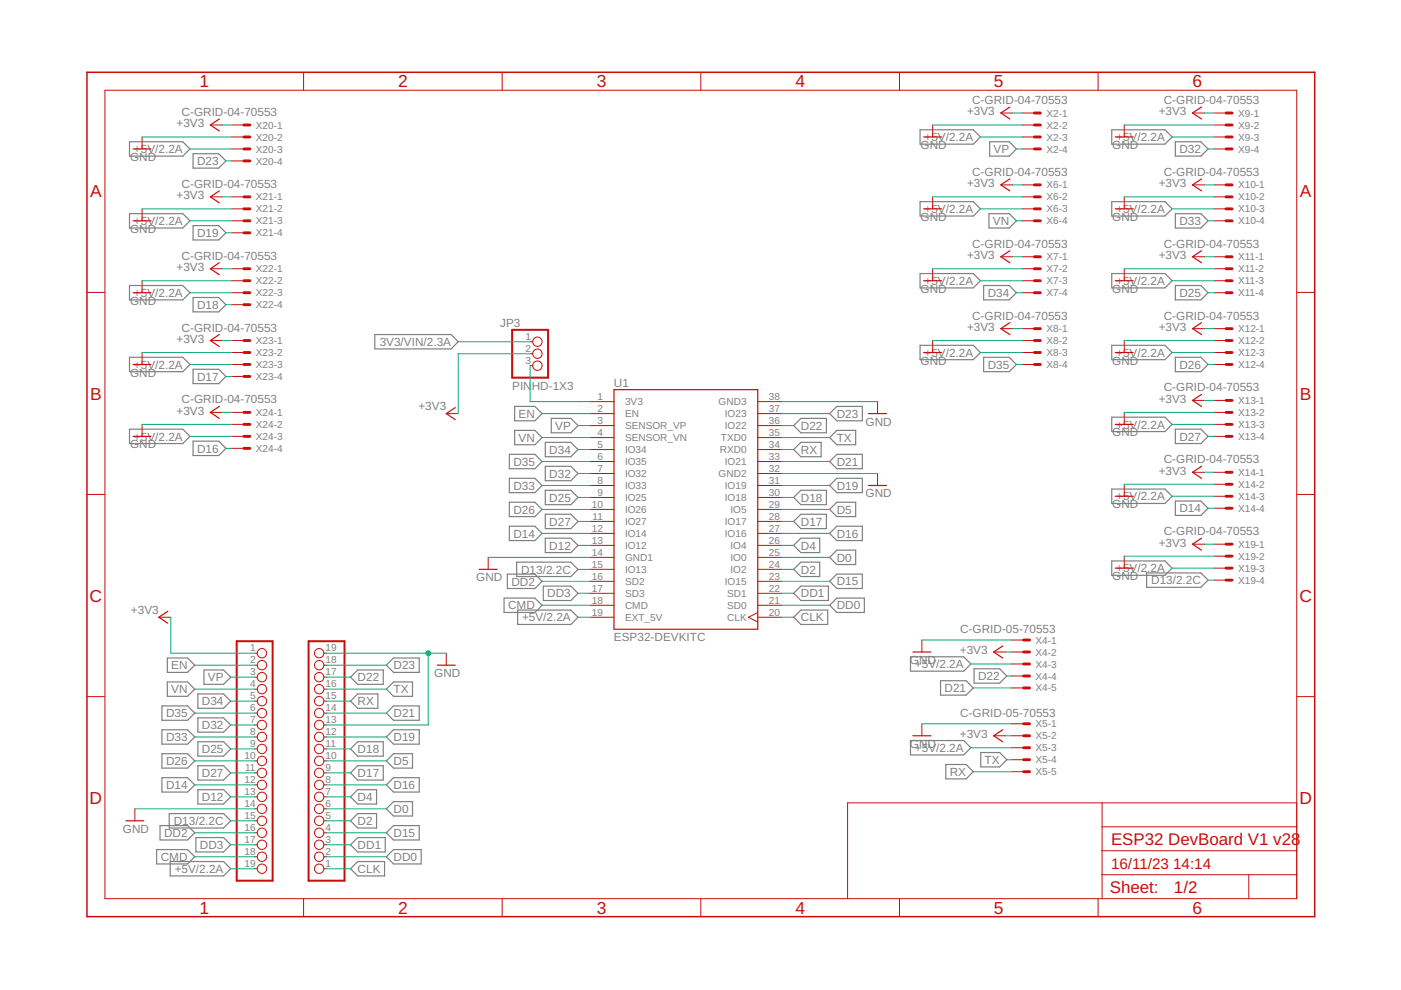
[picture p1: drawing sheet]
<svg xmlns="http://www.w3.org/2000/svg" width="297mm" height="210mm" viewBox="0 0 297 210" stroke-linecap="round" stroke-linejoin="round" font-family="sans-serif">
<g fill="none" stroke="#808080" stroke-width=".25">
<path d="M27.5 30.1h11.3l1.5 1.5-1.5 1.5h-11.3zM40.9 32.6h5.5l1.5 1.5-1.5 1.5h-5.5zM195.1 27.5h11.3l1.5 1.5-1.5 1.6h-11.3zM209.8 30.1h4.2l1.5 1.5-1.5 1.5h-4.2zM235.7 27.5h11.3l1.5 1.5-1.5 1.6h-11.3zM249.2 30.1h5.4l1.5 1.5-1.5 1.5h-5.4zM27.5 45.3h11.3l1.5 1.5-1.5 1.5h-11.3zM40.9 47.8h5.5l1.5 1.6-1.5 1.5h-5.5zM195.1 42.8h11.3l1.5 1.5-1.5 1.5h-11.3zM195.1 58h11.3l1.5 1.5-1.5 1.5h-11.3zM209.7 45.3h4.3l1.5 1.5-1.5 1.5h-4.3zM235.7 42.8h11.3l1.5 1.5-1.5 1.5h-11.3z"/>
<path d="M235.7 58h11.3l1.5 1.5-1.5 1.5h-11.3zM249.2 45.3h5.4l1.5 1.5-1.5 1.5h-5.4zM27.5 60.5h11.3l1.5 1.6-1.5 1.5h-11.3zM27.5 75.8h11.3l1.5 1.5-1.5 1.5h-11.3zM40.9 63.1h5.5l1.5 1.5-1.5 1.5h-5.5zM40.9 78.3h5.5l1.5 1.5-1.5 1.5h-5.5zM79.5 70.9h16.1l1.6 1.6-1.6 1.5h-16.1zM195.1 73.2h11.3l1.5 1.5-1.5 1.6h-11.3zM208.6 60.5h5.4l1.5 1.6-1.5 1.5h-5.4zM208.6 75.8h5.4l1.5 1.5-1.5 1.5h-5.4zM235.7 73.2h11.3l1.5 1.5-1.5 1.6h-11.3zM249.2 60.5h5.4l1.5 1.6-1.5 1.5h-5.4z"/>
<path d="M249.2 75.8h5.4l1.5 1.5-1.5 1.5h-5.4zM27.5 91h11.3l1.5 1.5-1.5 1.5h-11.3zM40.9 93.5h5.5l1.5 1.6-1.5 1.5h-5.5zM108 96.3h5.4l1.5 1.6-1.5 1.5h-5.4zM109.1 91.2h4.3l1.5 1.6-1.5 1.5h-4.3zM109.1 86.2h4.3l1.5 1.5-1.5 1.5h-4.3zM115.6 93.8h5.4l1.6 1.5-1.6 1.5h-5.4zM115.6 98.9h5.4l1.6 1.5-1.6 1.5h-5.4zM116.9 88.7h4.1l1.6 1.5-1.6 1.6h-4.1zM168.3 95.3l1.5-1.5h4.3v3h-4.3zM168.3 90.2l1.5-1.5h5.4v3.1h-5.4zM175.9 97.9l1.5-1.6h5.4v3.1h-5.4z"/>
<path d="M175.9 87.7l1.5-1.5h5.4v3h-5.4zM175.9 92.8l1.5-1.6h4v3.1h-4zM235.7 88.5h11.3l1.5 1.5-1.5 1.5h-11.3zM249.2 91h5.4l1.5 1.5-1.5 1.5h-5.4zM108 101.4h5.4l1.5 1.5-1.5 1.6h-5.4zM108 106.5h5.4l1.5 1.5-1.5 1.5h-5.4zM108 111.6h5.4l1.5 1.5-1.5 1.5h-5.4zM109.5 119.2h11.5l1.6 1.5-1.6 1.5h-11.5zM115.6 103.9h5.4l1.6 1.6-1.6 1.5h-5.4zM115.6 109h5.4l1.6 1.6-1.6 1.5h-5.4zM115.6 114.1h5.4l1.6 1.5-1.6 1.6h-5.4zM168.3 105.5l1.5-1.6h5.4v3.1h-5.4z"/>
<path d="M168.3 110.6l1.5-1.6h5.4v3.1h-5.4zM168.3 115.6l1.5-1.5h4v3.1h-4zM175.9 102.9l1.5-1.5h5.4v3.1h-5.4zM175.9 108l1.5-1.5h4v3h-4zM175.9 113.1l1.5-1.5h5.4v3h-5.4zM175.9 118.2l1.5-1.6h4v3.1h-4zM235.7 103.7h11.3l1.5 1.5-1.5 1.5h-11.3zM235.7 118.9h11.3l1.5 1.6-1.5 1.5h-11.3zM249.2 106.2h5.4l1.5 1.6-1.5 1.5h-5.4zM35.5 139.5h4.3l1.5 1.5-1.5 1.6h-4.3zM106.9 126.8h6.5l1.5 1.5-1.5 1.6h-6.5zM107.6 121.7h5.8l1.5 1.6-1.5 1.5h-5.8z"/>
<path d="M109.7 129.3h11.3l1.6 1.6-1.6 1.5h-11.3zM115.2 124.3h5.8l1.6 1.5-1.6 1.5h-5.8zM168.3 120.7l1.5-1.5h4v3h-4zM168.3 130.9l1.5-1.6h5.7v3.1h-5.7zM168.3 125.8l1.5-1.5h5.8v3h-5.8zM175.9 123.3l1.5-1.6h5.4v3.1h-5.4zM177.4 126.8h5.9v3.1h-5.9l-1.5-1.6zM193 139.3h11.3l1.5 1.5-1.5 1.5h-11.3zM243.1 121.5h11.5l1.5 1.5-1.5 1.5h-11.5zM34.3 154.7h5.5l1.5 1.6-1.5 1.5h-5.5zM34.3 149.7h5.5l1.5 1.5-1.5 1.5h-5.5zM34.3 159.8h5.5l1.5 1.5-1.5 1.6h-5.5z"/>
<path d="M35.5 144.6h4.3l1.5 1.5-1.5 1.5h-4.3zM42 147.1h5.4l1.5 1.6-1.5 1.5h-5.4zM42 152.2h5.4l1.5 1.5-1.5 1.5h-5.4zM42 157.3h5.4l1.5 1.5-1.5 1.5h-5.4zM43.2 142h4.2l1.5 1.6-1.5 1.5h-4.2zM74.3 143.6l1.5-1.6h5.5v3.1h-5.5zM74.3 148.7l1.5-1.6h4.3v3.1h-4.3zM74.3 158.8l1.5-1.5h5.5v3h-5.5zM81.9 151.2l1.5-1.5h5.5v3h-5.5zM81.9 141l1.5-1.5h5.5v3.1h-5.5zM81.9 156.3l1.5-1.6h5.5v3.1h-5.5zM81.9 146.1l1.5-1.5h4.1v3h-4.1z"/>
<path d="M193 157h11.3l1.5 1.5-1.5 1.6h-11.3zM199.4 144.3h5.4l1.6 1.6-1.6 1.5h-5.4zM206.5 141.8h5.4l1.6 1.5-1.6 1.5h-5.4zM207.9 159.6h4l1.6 1.5-1.6 1.5h-4zM33.9 175h5.9l1.5 1.6-1.5 1.5h-5.9zM34.3 164.9h5.5l1.5 1.5-1.5 1.5h-5.5zM35.9 172.5h11.5l1.5 1.5-1.5 1.6h-11.5zM41.5 177.6h5.9l1.5 1.5-1.5 1.5h-5.9zM42 162.3h5.4l1.5 1.6-1.5 1.5h-5.4zM42 167.4h5.4l1.5 1.6-1.5 1.5h-5.4zM74.3 163.9l1.5-1.6h5.5v3.1h-5.5zM74.3 169l1.5-1.6h4v3.1h-4z"/>
<path d="M74.3 174l1.5-1.5h4v3.1h-4zM74.3 179.1l1.5-1.5h5.9v3h-5.9zM81.9 161.3l1.5-1.5h4.1v3.1h-4.1zM81.9 166.4l1.5-1.5h5.5v3h-5.5zM81.9 176.6l1.5-1.6h5.5v3.1h-5.5zM81.9 171.5l1.5-1.5h4.1v3h-4.1zM200.5 162.1h4.3l1.6 1.5-1.6 1.5h-4.3zM33.2 180.1h6.6l1.5 1.6-1.5 1.5h-6.6zM36.1 182.7h11.3l1.5 1.5-1.5 1.5h-11.3zM74.3 184.2l1.5-1.5h5.7v3h-5.7zM83.4 180.1h5.9v3.1h-5.9l-1.5-1.5z"/>
</g>
<g fill="none" stroke="#c90d0c" stroke-width=".21">
<path d="M22.2 19.1h252.7v171.4h-252.7zM64.4 15.3v3.8M106.5 15.3v3.8M148.6 15.3v3.8M190.7 15.3v3.8M232.8 15.3v3.8M30.1 29v2.6M44.6 26.5h2.5M49.2 26.5h2.5M49.2 29h2.5M49.2 31.6h2.5M49.2 34.1h2.5"/>
<path d="M197.7 26.5v2.5M212.2 39.2h2.5M212.2 24h2.5M216.8 39.2h2.5M216.8 24h2.5M216.8 26.5h2.5M216.8 29h2.5M216.8 31.6h2.5M238.4 26.5v2.5M252.8 39.2h2.6M252.8 24h2.6M257.4 39.2h2.5"/>
<path d="M257.4 24h2.5M257.4 26.5h2.5M257.4 29h2.5M257.4 31.6h2.5M30.1 44.3v2.5M30.1 59.5v2.6M44.6 41.7h2.5M44.6 57h2.5M49.2 41.7h2.5M49.2 44.3h2.5M49.2 46.8h2.5M49.2 57h2.5"/>
<path d="M49.2 59.5h2.5M49.2 49.4h2.5M197.7 41.7v2.6M197.7 57v2.5M212.2 54.4h2.5M216.8 41.7h2.5M216.8 44.3h2.5M216.8 46.8h2.5M216.8 54.4h2.5M216.8 57h2.5M216.8 59.5h2.5M238.4 41.7v2.6"/>
<path d="M238.4 57v2.5M252.8 54.4h2.6M257.4 41.7h2.5M257.4 44.3h2.5M257.4 46.8h2.5M257.4 54.4h2.5M257.4 57h2.5M257.4 59.5h2.5M18.4 62h3.8M30.1 74.7v2.6M44.6 72.2h2.5M49.2 62.1h2.5"/>
<path d="M49.2 72.2h2.5M49.2 74.7h2.5M49.2 77.3h2.5M49.2 64.6h2.5M49.2 79.8h2.5M112.4 72.5h.6M112.4 75h.6M112.4 77.5h.6M197.7 72.2v2.5M212.2 69.7h2.5M216.8 62.1h2.5M216.8 69.7h2.5"/>
<path d="M216.8 72.2h2.5M216.8 74.7h2.5M216.8 77.3h2.5M238.4 72.2v2.5M252.8 69.7h2.6M257.4 62.1h2.5M257.4 69.7h2.5M257.4 72.2h2.5M257.4 74.7h2.5M257.4 77.3h2.5M274.9 62h3.8M30.1 90v2.5"/>
<path d="M44.6 87.4h2.5M49.2 87.4h2.5M49.2 90h2.5M49.2 92.5h2.5M49.2 95.1h2.5M94.6 87.7h2.6M125.1 87.7h5.1M125.1 85.2h5.1M125.1 90.2h5.1M125.1 92.8h5.1M125.1 95.3h5.1M125.1 97.9h5.1"/>
<path d="M160.7 87.7h5M160.7 85.2h5M160.7 90.2h5M160.7 92.8h5M160.7 95.3h5M160.7 97.9h5M186.1 85.2v2.5M238.4 87.4v2.6M252.8 84.9h2.6M257.4 84.9h2.5M257.4 87.4h2.5M257.4 90h2.5"/>
<path d="M257.4 92.5h2.5M18.4 104.8h3.8M103.5 118.2v2.5M125.1 100.4h5.1M125.1 102.9h5.1M125.1 105.5h5.1M125.1 108h5.1M125.1 110.6h5.1M125.1 113.1h5.1M125.1 115.6h5.1M125.1 118.2h5.1M160.7 100.4h5"/>
<path d="M160.7 102.9h5M160.7 105.5h5M160.7 108h5M160.7 110.6h5M160.7 113.1h5M160.7 115.6h5M160.7 118.2h5M186.1 100.4v2.5M238.4 102.7v2.5M238.4 117.9v2.6M252.8 100.1h2.6M252.8 115.4h2.6"/>
<path d="M257.4 100.1h2.5M257.4 102.7h2.5M257.4 105.2h2.5M257.4 107.8h2.5M257.4 115.4h2.5M257.4 117.9h2.5M274.9 104.8h3.8M33.7 130.9h2.5M54 138.5h.5M68.7 138.5h.5M94.6 138.5v2.5M125.1 130.9h5.1"/>
<path d="M125.1 120.7h5.1M125.1 123.3h5.1M125.1 125.8h5.1M125.1 128.3h5.1M160.7 130.9h5M160.7 120.7h5M160.7 123.3h5M160.7 125.8h5M160.7 128.3h5M160.7 129.9l-2 1 2 1M195.5 135.7v2.5M210.7 138.2h2.5"/>
<path d="M214.5 135.7h2.5M214.5 138.2h2.5M257.4 120.5h2.5M257.4 123h2.5M18.4 147.7h3.8M54 141h.5M54 143.6h.5M54 146.1h.5M54 148.7h.5M54 151.2h.5M54 153.7h.5M54 156.3h.5"/>
<path d="M54 158.8h.5M68.7 141h.5M68.7 143.6h.5M68.7 146.1h.5M68.7 148.7h.5M68.7 151.2h.5M68.7 153.7h.5M68.7 156.3h.5M68.7 158.8h.5M195.5 153.5v2.5M210.7 156h2.5M214.5 140.8h2.5"/>
<path d="M214.5 143.3h2.5M214.5 145.9h2.5M214.5 153.5h2.5M214.5 156h2.5M214.5 158.5h2.5M274.9 147.7h3.8M28.6 171.5v2.5M54 161.3h.5M54 163.9h.5M54 166.4h.5M54 169h.5M54 171.5h.5"/>
<path d="M54 174h.5M54 176.6h.5M54 179.1h.5M68.7 161.3h.5M68.7 163.9h.5M68.7 166.4h.5M68.7 169h.5M68.7 171.5h.5M68.7 174h.5M68.7 176.6h.5M68.7 179.1h.5M214.5 161.1h2.5"/>
<path d="M214.5 163.6h2.5M233.7 170.2v20.3M233.7 175.3h41.2M274.9 170.2h-95.2v20.3M54 181.7h.5M54 184.2h.5M64.4 190.5v3.9M68.7 181.7h.5M68.7 184.2h.5M106.5 190.5v3.9M148.6 190.5v3.9M190.7 190.5v3.9"/>
<path d="M232.8 190.5v3.9M233.7 185.5h41.2M233.7 180.4h41.2M264.8 185.5v5"/>
<circle cx="113.9" cy="77.5" r=".99"/>
<circle cx="113.9" cy="72.5" r=".99"/>
<circle cx="113.9" cy="75" r=".99"/>
<circle cx="55.5" cy="138.5" r=".99"/>
<circle cx="67.7" cy="138.5" r=".99"/>
<circle cx="55.5" cy="148.7" r=".99"/>
<circle cx="55.5" cy="141" r=".99"/>
<circle cx="55.5" cy="143.6" r=".99"/>
<circle cx="55.5" cy="153.7" r=".99"/>
<circle cx="55.5" cy="158.8" r=".99"/>
<circle cx="55.5" cy="151.2" r=".99"/>
<circle cx="55.5" cy="146.1" r=".99"/>
<circle cx="55.5" cy="156.3" r=".99"/>
<circle cx="67.7" cy="148.7" r=".99"/>
<circle cx="67.7" cy="143.6" r=".99"/>
<circle cx="67.7" cy="153.7" r=".99"/>
<circle cx="67.7" cy="151.2" r=".99"/>
<circle cx="67.7" cy="146.1" r=".99"/>
<circle cx="67.7" cy="141" r=".99"/>
<circle cx="67.7" cy="158.8" r=".99"/>
<circle cx="67.7" cy="156.3" r=".99"/>
<circle cx="55.5" cy="166.4" r=".99"/>
<circle cx="55.5" cy="169" r=".99"/>
<circle cx="55.5" cy="161.3" r=".99"/>
<circle cx="55.5" cy="163.9" r=".99"/>
<circle cx="55.5" cy="171.5" r=".99"/>
<circle cx="55.5" cy="179.1" r=".99"/>
<circle cx="55.5" cy="176.6" r=".99"/>
<circle cx="55.5" cy="174" r=".99"/>
<circle cx="67.7" cy="169" r=".99"/>
<circle cx="67.7" cy="171.5" r=".99"/>
<circle cx="67.7" cy="163.9" r=".99"/>
<circle cx="67.7" cy="166.4" r=".99"/>
<circle cx="67.7" cy="161.3" r=".99"/>
<circle cx="67.7" cy="179.1" r=".99"/>
<circle cx="67.7" cy="174" r=".99"/>
<circle cx="67.7" cy="176.6" r=".99"/>
<circle cx="55.5" cy="181.7" r=".99"/>
<circle cx="55.5" cy="184.2" r=".99"/>
<circle cx="67.7" cy="181.7" r=".99"/>
<circle cx="67.7" cy="184.2" r=".99"/>
</g>
<path d="M18.4 15.3h260.3v179.1h-260.3z" fill="none" stroke="#c90d0c" stroke-width=".32"/>
<path d="M108.6 69.9h7.6v10.2h-7.6zM50.2 136h7.6v50.7h-7.6zM65.4 136h7.6v50.7h-7.6z" fill="none" stroke="#c90d0c" stroke-width=".42"/>
<g fill="none" stroke="#c90d0c" stroke-width=".25">
<path d="M28.2 31.6h3.8M46.5 25.2l-1.9 1.3 1.9 1.3M195.8 29h3.8M214.1 37.9l-1.9 1.3 1.9 1.3M214.1 22.7l-1.9 1.3 1.9 1.2M236.5 29h3.8M254.7 37.9l-1.9 1.3 1.9 1.3M254.7 22.7l-1.9 1.3 1.9 1.2M28.2 46.8h3.8M46.5 40.5l-1.9 1.2 1.9 1.3M46.5 55.7l-1.9 1.3 1.9 1.3M195.8 44.3h3.8"/>
<path d="M195.8 59.5h3.8M214.1 53.2l-1.9 1.2 1.9 1.3M236.5 44.3h3.8M236.5 59.5h3.8M254.7 53.2l-1.9 1.2 1.9 1.3M28.2 77.3h3.8M28.2 62.1h3.8M46.5 70.9l-1.9 1.3 1.9 1.3M195.8 74.7h3.8M214.1 68.4l-1.9 1.3 1.9 1.2M236.5 74.7h3.8M254.7 68.4l-1.9 1.3 1.9 1.2"/>
<path d="M28.2 92.5h3.8M46.5 86.2l-1.9 1.2 1.9 1.3M96.5 86.4l-1.9 1.3 1.9 1.3M130.2 82.6h30.5v50.8h-30.5zM184.1 87.7h3.9M236.5 90h3.8M254.7 98.9l-1.9 1.2 1.9 1.3M254.7 83.6l-1.9 1.3 1.9 1.3M184.1 102.9h3.9M236.5 105.2h3.8M254.7 114.1l-1.9 1.3 1.9 1.2M35.6 129.6l-1.9 1.3 1.9 1.2"/>
<path d="M101.6 120.7h3.8M193.5 138.2h3.9M212.6 137l-1.9 1.2 1.9 1.3M236.5 120.5h3.8M92.7 141h3.8M193.5 156h3.9M212.6 154.7l-1.9 1.3 1.9 1.3M26.7 174h3.8"/>
</g>
<g fill="none" stroke="#c90d0c" stroke-width=".61">
<path d="M51.7 26.5h1.3M51.7 29h1.3M51.7 31.6h1.3M51.7 34.1h1.3M219.3 39.2h1.3M219.3 24h1.3M219.3 26.5h1.3M219.3 29h1.3M219.3 31.6h1.3M259.9 39.2h1.3M259.9 24h1.3M259.9 26.5h1.3"/>
<path d="M259.9 29h1.3M259.9 31.6h1.3M51.7 41.7h1.3M51.7 44.3h1.3M51.7 46.8h1.3M51.7 57h1.3M51.7 59.5h1.3M51.7 49.4h1.3M219.3 41.7h1.3M219.3 44.3h1.3M219.3 46.8h1.3M219.3 54.4h1.3"/>
<path d="M219.3 57h1.3M219.3 59.5h1.3M259.9 41.7h1.3M259.9 44.3h1.3M259.9 46.8h1.3M259.9 54.4h1.3M259.9 57h1.3M259.9 59.5h1.3M51.7 62.1h1.3M51.7 72.2h1.3M51.7 74.7h1.3M51.7 77.3h1.3"/>
<path d="M51.7 64.6h1.3M51.7 79.8h1.3M219.3 62.1h1.3M219.3 69.7h1.3M219.3 72.2h1.3M219.3 74.7h1.3M219.3 77.3h1.3M259.9 62.1h1.3M259.9 69.7h1.3M259.9 72.2h1.3M259.9 74.7h1.3M259.9 77.3h1.3"/>
<path d="M51.7 87.4h1.3M51.7 90h1.3M51.7 92.5h1.3M51.7 95.1h1.3M259.9 84.9h1.3M259.9 87.4h1.3M259.9 90h1.3M259.9 92.5h1.3M259.9 100.1h1.3M259.9 102.7h1.3M259.9 105.2h1.3M259.9 107.8h1.3"/>
<path d="M259.9 115.4h1.3M259.9 117.9h1.3M217 135.7h1.3M217 138.2h1.3M259.9 120.5h1.3M259.9 123h1.3M217 140.8h1.3M217 143.3h1.3M217 145.9h1.3M217 153.5h1.3M217 156h1.3M217 158.5h1.3"/>
<path d="M217 161.1h1.3M217 163.6h1.3"/>
</g>
<g fill="none" stroke="#0dab76" stroke-width=".21">
<path d="M30.1 29h19.1M40.3 31.6h8.9M47.1 26.5h2.1M47.9 34.1h1.3M197.7 26.5h19.1M207.9 29h8.9M214.7 39.2h2.1M214.7 24h2.1M215.5 31.6h1.3M238.4 26.5h19M248.5 29h8.9M255.4 39.2h2"/>
<path d="M255.4 24h2M256.1 31.6h1.3M30.1 44.3h19.1M30.1 59.5h19.1M40.3 46.8h8.9M47.1 41.7h2.1M47.1 57h2.1M47.9 49.4h1.3M197.7 41.7h19.1M197.7 57h19.1M207.9 44.3h8.9M207.9 59.5h8.9"/>
<path d="M214.7 54.4h2.1M215.5 46.8h1.3M238.4 41.7h19M238.4 57h19M248.5 44.3h8.9M248.5 59.5h8.9M255.4 54.4h2M256.1 46.8h1.3M30.1 74.7h19.1M40.3 62.1h8.9M40.3 77.3h8.9M47.1 72.2h2.1"/>
<path d="M47.9 64.6h1.3M47.9 79.8h1.3M97.2 72.5h15.2M112.4 77.5v7.7h12.7M112.4 75h-15.2v12.7M197.7 72.2h19.1M207.9 74.7h8.9M214.7 69.7h2.1M215.5 62.1h1.3M215.5 77.3h1.3M238.4 72.2h19M248.5 74.7h8.9"/>
<path d="M255.4 69.7h2M256.1 62.1h1.3M256.1 77.3h1.3M30.1 90h19.1M40.3 92.5h8.9M47.1 87.4h2.1M47.9 95.1h1.3M114.9 97.9h10.2M114.9 87.7h10.2M114.9 92.8h10.2M122.6 95.3h2.5M122.6 90.2h2.5"/>
<path d="M165.7 85.2h20.4M165.7 95.3h2.6M165.7 97.9h10.2M165.7 87.7h10.2M165.7 90.2h2.6M165.7 92.8h10.2M238.4 87.4h19M248.5 90h8.9M255.4 84.9h2M256.1 92.5h1.3M103.5 118.2h21.6M114.9 102.9h10.2"/>
<path d="M114.9 108h10.2M114.9 113.1h10.2M122.6 100.4h2.5M122.6 105.5h2.5M122.6 110.6h2.5M122.6 115.6h2.5M165.7 118.2h10.2M165.7 100.4h20.4M165.7 102.9h10.2M165.7 105.5h2.6M165.7 108h10.2M165.7 110.6h2.6"/>
<path d="M165.7 113.1h10.2M165.7 115.6h2.6M238.4 102.7h19M238.4 117.9h19M248.5 105.2h8.9M255.4 100.1h2M255.4 115.4h2M256.1 107.8h1.3M36.2 130.9v7.6h17.8M69.2 138.5h25.4M90.8 138.5v15.2h-21.6M114.9 123.3h10.2"/>
<path d="M114.9 128.3h10.2M122.6 120.7h2.5M122.6 130.9h2.5M122.6 125.8h2.5M165.7 120.7h2.6M165.7 123.3h10.2M165.7 128.3h10.2M165.7 130.9h2.6M165.7 125.8h2.6M195.5 135.7h19M213.2 138.2h1.3M248.5 120.5h8.9"/>
<path d="M256.1 123h1.3M41.3 151.2h12.7M41.3 156.3h12.7M41.3 141h12.7M41.3 146.1h12.7M48.9 153.7h5.1M48.9 148.7h5.1M48.9 158.8h5.1M48.9 143.6h5.1M69.2 148.7h5.1M69.2 151.2h12.7M69.2 156.3h12.7"/>
<path d="M69.2 158.8h5.1M69.2 141h12.7M69.2 143.6h5.1M69.2 146.1h12.7M195.5 153.5h19M205.8 140.8h8.7M205.8 158.5h8.7M206.4 145.9h8.1M213.2 156h1.3M213.5 143.3h1M28.6 171.5h25.4M41.3 161.3h12.7"/>
<path d="M41.3 166.4h12.7M41.3 176.6h12.7M48.9 163.9h5.1M48.9 174h5.1M48.9 169h5.1M48.9 179.1h5.1M69.2 171.5h12.7M69.2 161.3h12.7M69.2 163.9h5.1M69.2 166.4h12.7M69.2 174h5.1M69.2 169h5.1"/>
<path d="M69.2 176.6h12.7M69.2 179.1h5.1M206.4 163.6h8.1M213.5 161.1h1M41.3 181.7h12.7M48.9 184.2h5.1M69.2 181.7h12.7M69.2 184.2h5.1"/>
</g>
<circle cx="90.8" cy="138.5" r=".51" fill="#0dab76" stroke="#0dab76" stroke-width=".21"/>
<g font-size="3.7" fill="#c90d0c">
<text x="42.3" y="18.5">1</text>
<text x="84.4" y="18.5">2</text>
<text x="126.5" y="18.5">3</text>
<text x="168.6" y="18.5">4</text>
<text x="210.7" y="18.5">5</text>
<text x="252.9" y="18.5">6</text>
<text x="19.1" y="41.9">A</text>
<text x="275.6" y="41.9">A</text>
<text x="19.1" y="84.7">B</text>
<text x="275.6" y="84.7">B</text>
<text x="19" y="127.6">C</text>
<text x="275.5" y="127.6">C</text>
<text x="19" y="170.4">D</text>
<text x="275.5" y="170.4">D</text>
<text x="42.3" y="193.7">1</text>
<text x="84.4" y="193.7">2</text>
<text x="126.5" y="193.7">3</text>
<text x="168.6" y="193.7">4</text>
<text x="210.7" y="193.7">5</text>
<text x="252.9" y="193.7">6</text>
</g>
<g font-size="3.6" fill="#c90d0c">
<text x="235.6" y="179.1">ESP32 DevBoard V1 v28</text>
<text x="235.3" y="189.4">Sheet:</text>
<text x="248.9" y="189.3">1/2</text>
</g>
<g font-size="3.2" fill="#c90d0c">
<text x="235.6" y="184.2">16/11/23</text>
<text x="248.7" y="184.2">14:14</text>
</g>
<g font-size="2.5" fill="#808080">
<text x="206.1" y="22.1">C-GRID-04-70553</text>
<text x="246.7" y="22.1">C-GRID-04-70553</text>
<text x="37.4" y="27">+3V3</text>
<text x="38.5" y="24.6">C-GRID-04-70553</text>
<text x="196" y="29.9">+5V/2.2A</text>
<text x="205" y="24.5">+3V3</text>
<text x="236.6" y="29.9">+5V/2.2A</text>
<text x="245.7" y="24.5">+3V3</text>
<text x="27.6" y="34.1">GND</text>
<text x="28.4" y="32.5">+5V/2.2A</text>
<text x="41.8" y="35">D23</text>
<text x="195.2" y="31.6">GND</text>
<text x="210.7" y="32.5">VP</text>
<text x="235.8" y="31.6">GND</text>
<text x="250" y="32.5">D32</text>
<text x="38.5" y="39.8">C-GRID-04-70553</text>
<text x="205" y="39.7">+3V3</text>
<text x="206.1" y="37.3">C-GRID-04-70553</text>
<text x="245.7" y="39.7">+3V3</text>
<text x="246.7" y="37.3">C-GRID-04-70553</text>
<text x="28.4" y="47.7">+5V/2.2A</text>
<text x="37.4" y="42.2">+3V3</text>
<text x="195.2" y="46.8">GND</text>
<text x="196" y="45.2">+5V/2.2A</text>
<text x="210.5" y="47.7">VN</text>
<text x="235.8" y="46.8">GND</text>
<text x="236.6" y="45.2">+5V/2.2A</text>
<text x="250" y="47.7">D33</text>
<text x="27.6" y="49.4">GND</text>
<text x="41.8" y="50.2">D19</text>
<text x="206.1" y="52.5">C-GRID-04-70553</text>
<text x="246.7" y="52.5">C-GRID-04-70553</text>
<text x="37.4" y="57.5">+3V3</text>
<text x="38.5" y="55.1">C-GRID-04-70553</text>
<text x="205" y="54.9">+3V3</text>
<text x="245.7" y="54.9">+3V3</text>
<text x="27.6" y="64.6">GND</text>
<text x="28.4" y="62.9">+5V/2.2A</text>
<text x="41.8" y="65.5">D18</text>
<text x="195.2" y="62.1">GND</text>
<text x="196" y="60.4">+5V/2.2A</text>
<text x="209.4" y="62.9">D34</text>
<text x="235.8" y="62.1">GND</text>
<text x="236.6" y="60.4">+5V/2.2A</text>
<text x="250" y="62.9">D25</text>
<text x="38.5" y="70.3">C-GRID-04-70553</text>
<text x="106.1" y="69.3">JP3</text>
<text x="205" y="70.2">+3V3</text>
<text x="206.1" y="67.8">C-GRID-04-70553</text>
<text x="245.7" y="70.2">+3V3</text>
<text x="246.7" y="67.8">C-GRID-04-70553</text>
<text x="37.4" y="72.7">+3V3</text>
<text x="80.5" y="73.4">3V3/VIN/2.3A</text>
<text x="195.2" y="77.3">GND</text>
<text x="196" y="75.6">+5V/2.2A</text>
<text x="235.8" y="77.3">GND</text>
<text x="236.6" y="75.6">+5V/2.2A</text>
<text x="27.6" y="79.8">GND</text>
<text x="28.4" y="78.2">+5V/2.2A</text>
<text x="41.8" y="80.7">D17</text>
<text x="108.6" y="82.6">PIN</text>
<text x="112.8" y="82.6">HD-1X3</text>
<text x="130.2" y="82">U1</text>
<text x="209.4" y="78.2">D35</text>
<text x="246.7" y="83">C-GRID-04-70553</text>
<text x="250" y="78.2">D26</text>
<text x="37.4" y="88">+3V3</text>
<text x="38.5" y="85.5">C-GRID-04-70553</text>
<text x="88.7" y="86.9">+3V3</text>
<text x="109.9" y="88.6">EN</text>
<text x="177.4" y="88.6">D23</text>
<text x="245.7" y="85.4">+3V3</text>
<text x="27.6" y="95.1">GND</text>
<text x="28.4" y="93.4">+5V/2.2A</text>
<text x="41.8" y="96">D16</text>
<text x="109.9" y="93.7">VN</text>
<text x="117.7" y="91.1">VP</text>
<text x="169.8" y="91.1">D22</text>
<text x="177.4" y="93.7">TX</text>
<text x="183.5" y="90.2">GND</text>
<text x="235.8" y="92.5">GND</text>
<text x="236.6" y="90.9">+5V/2.2A</text>
<text x="250" y="93.4">D27</text>
<text x="108.8" y="98.7">D35</text>
<text x="116.5" y="96.2">D34</text>
<text x="116.5" y="101.3">D32</text>
<text x="169.8" y="96.2">RX</text>
<text x="177.4" y="98.7">D21</text>
<text x="245.7" y="100.7">+3V3</text>
<text x="246.7" y="98.2">C-GRID-04-70553</text>
<text x="108.8" y="103.8">D33</text>
<text x="116.5" y="106.4">D25</text>
<text x="169.8" y="106.4">D18</text>
<text x="177.4" y="103.8">D19</text>
<text x="183.5" y="105.5">GND</text>
<text x="235.8" y="107.8">GND</text>
<text x="236.6" y="106.1">+5V/2.2A</text>
<text x="108.8" y="108.9">D26</text>
<text x="108.8" y="114">D14</text>
<text x="116.5" y="111.4">D27</text>
<text x="169.8" y="111.4">D17</text>
<text x="177.4" y="108.9">D5</text>
<text x="177.4" y="114">D16</text>
<text x="246.7" y="113.5">C-GRID-04-70553</text>
<text x="250" y="108.6">D14</text>
<text x="116.5" y="116.5">D12</text>
<text x="169.8" y="116.5">D4</text>
<text x="177.4" y="119.1">D0</text>
<text x="245.7" y="115.9">+3V3</text>
<text x="101" y="123.3">GND</text>
<text x="108.4" y="124.1">DD2</text>
<text x="110.5" y="121.6">D13/2.2C</text>
<text x="169.8" y="121.6">D2</text>
<text x="177.4" y="124.1">D15</text>
<text x="235.8" y="123">GND</text>
<text x="236.6" y="121.3">+5V/2.2A</text>
<text x="244.1" y="123.9">D13/2.2C</text>
<text x="27.8" y="130.1">+3V3</text>
<text x="107.7" y="129.2">CMD</text>
<text x="110.7" y="131.8">+5V/2.2A</text>
<text x="116" y="126.7">DD3</text>
<text x="169.8" y="131.8">CLK</text>
<text x="169.8" y="126.7">DD1</text>
<text x="177.4" y="129.2">DD0</text>
<text x="130.2" y="136">ESP32-DEVKITC</text>
<text x="203.6" y="134.3">C-GRID-05-70553</text>
<text x="36.3" y="141.9">EN</text>
<text x="83.4" y="141.9">D23</text>
<text x="92.1" y="143.6">GND</text>
<text x="192.9" y="140.8">GND</text>
<text x="194" y="141.7">+5V/2.2A</text>
<text x="203.5" y="138.7">+3V3</text>
<text x="36.3" y="147">VN</text>
<text x="42.8" y="149.5">D34</text>
<text x="44.1" y="144.5">VP</text>
<text x="75.8" y="144.5">D22</text>
<text x="75.8" y="149.5">RX</text>
<text x="83.4" y="147">TX</text>
<text x="200.3" y="146.7">D21</text>
<text x="207.4" y="144.2">D22</text>
<text x="35.2" y="152.1">D35</text>
<text x="42.8" y="154.6">D32</text>
<text x="83.4" y="152.1">D21</text>
<text x="203.6" y="152.1">C-GRID-05-70553</text>
<text x="35.2" y="157.2">D33</text>
<text x="42.8" y="159.7">D25</text>
<text x="75.8" y="159.7">D18</text>
<text x="83.4" y="157.2">D19</text>
<text x="192.9" y="158.5">GND</text>
<text x="194" y="159.4">+5V/2.2A</text>
<text x="203.5" y="156.5">+3V3</text>
<text x="208.8" y="162">TX</text>
<text x="35.2" y="162.2">D26</text>
<text x="35.2" y="167.3">D14</text>
<text x="42.8" y="164.8">D27</text>
<text x="75.8" y="164.8">D17</text>
<text x="83.4" y="162.2">D5</text>
<text x="83.4" y="167.3">D16</text>
<text x="201.4" y="164.5">RX</text>
<text x="42.8" y="169.8">D12</text>
<text x="75.8" y="169.8">D4</text>
<text x="83.4" y="172.4">D0</text>
<text x="26.1" y="176.6">GND</text>
<text x="34.8" y="177.5">DD2</text>
<text x="36.8" y="174.9">D13/2.2C</text>
<text x="75.8" y="174.9">D2</text>
<text x="83.4" y="177.5">D15</text>
<text x="34.1" y="182.5">CMD</text>
<text x="37" y="185.1">+5V/2.2A</text>
<text x="42.4" y="180">DD3</text>
<text x="75.8" y="185.1">CLK</text>
<text x="75.8" y="180">DD1</text>
<text x="83.4" y="182.5">DD0</text>
</g>
<g font-size="2.1" fill="#808080">
<text x="54.2" y="27.3">X20-1</text>
<text x="54.2" y="29.8">X20-2</text>
<text x="221.9" y="24.7">X2-1</text>
<text x="221.9" y="27.3">X2-2</text>
<text x="221.9" y="29.8">X2-3</text>
<text x="262.5" y="24.7">X9-1</text>
<text x="262.5" y="27.3">X9-2</text>
<text x="262.5" y="29.8">X9-3</text>
<text x="54.2" y="32.3">X20-3</text>
<text x="54.2" y="34.9">X20-4</text>
<text x="221.9" y="32.3">X2-4</text>
<text x="262.5" y="32.3">X9-4</text>
<text x="221.9" y="40">X6-1</text>
<text x="262.5" y="40">X10-1</text>
<text x="54.2" y="42.5">X21-1</text>
<text x="54.2" y="45">X21-2</text>
<text x="54.2" y="47.6">X21-3</text>
<text x="221.9" y="42.5">X6-2</text>
<text x="221.9" y="45">X6-3</text>
<text x="221.9" y="47.6">X6-4</text>
<text x="262.5" y="42.5">X10-2</text>
<text x="262.5" y="45">X10-3</text>
<text x="262.5" y="47.6">X10-4</text>
<text x="54.2" y="50.1">X21-4</text>
<text x="54.2" y="57.7">X22-1</text>
<text x="221.9" y="55.2">X7-1</text>
<text x="221.9" y="57.7">X7-2</text>
<text x="262.5" y="55.2">X11-1</text>
<text x="262.5" y="57.7">X11-2</text>
<text x="54.2" y="60.3">X22-2</text>
<text x="54.2" y="62.8">X22-3</text>
<text x="54.2" y="65.4">X22-4</text>
<text x="221.9" y="60.3">X7-3</text>
<text x="221.9" y="62.8">X7-4</text>
<text x="262.5" y="60.3">X11-3</text>
<text x="262.5" y="62.8">X11-4</text>
<text x="221.9" y="70.4">X8-1</text>
<text x="262.5" y="70.4">X12-1</text>
<text x="54.2" y="73">X23-1</text>
<text x="54.2" y="75.5">X23-2</text>
<text x="111.4" y="72.1">1</text>
<text x="111.4" y="74.6">2</text>
<text x="111.4" y="77.2">3</text>
<text x="221.9" y="73">X8-2</text>
<text x="221.9" y="75.5">X8-3</text>
<text x="262.5" y="73">X12-2</text>
<text x="262.5" y="75.5">X12-3</text>
<text x="54.2" y="78.1">X23-3</text>
<text x="54.2" y="80.6">X23-4</text>
<text x="221.9" y="78.1">X8-4</text>
<text x="262.5" y="78.1">X12-4</text>
<text x="54.2" y="88.2">X24-1</text>
<text x="126.7" y="84.8">1</text>
<text x="126.7" y="87.3">2</text>
<text x="126.7" y="89.9">3</text>
<text x="132.5" y="85.9">3V3</text>
<text x="132.5" y="88.5">EN</text>
<text x="152.4" y="85.9">GND3</text>
<text x="153.7" y="88.5">IO23</text>
<text x="163" y="89.9">36</text>
<text x="163" y="87.3">37</text>
<text x="163" y="84.8">38</text>
<text x="262.5" y="85.7">X13-1</text>
<text x="262.5" y="88.2">X13-2</text>
<text x="54.2" y="90.7">X24-2</text>
<text x="54.2" y="93.3">X24-3</text>
<text x="54.2" y="95.8">X24-4</text>
<text x="126.7" y="92.4">4</text>
<text x="126.7" y="95">5</text>
<text x="132.5" y="91">SENSOR_VP</text>
<text x="132.5" y="93.5">SENSOR_VN</text>
<text x="152.9" y="93.5">TXD0</text>
<text x="153.7" y="91">IO22</text>
<text x="163" y="95">34</text>
<text x="163" y="92.4">35</text>
<text x="262.5" y="90.7">X13-3</text>
<text x="262.5" y="93.3">X13-4</text>
<text x="126.7" y="97.5">6</text>
<text x="126.7" y="100">7</text>
<text x="132.5" y="96.1">IO34</text>
<text x="132.5" y="98.6">IO35</text>
<text x="132.5" y="101.2">IO32</text>
<text x="152.4" y="101.2">GND2</text>
<text x="152.6" y="96.1">RXD0</text>
<text x="153.7" y="98.6">IO21</text>
<text x="163" y="100">32</text>
<text x="163" y="97.5">33</text>
<text x="262.5" y="100.9">X14-1</text>
<text x="125.5" y="107.7">10</text>
<text x="126.7" y="102.6">8</text>
<text x="126.7" y="105.1">9</text>
<text x="132.5" y="103.7">IO33</text>
<text x="132.5" y="106.2">IO25</text>
<text x="153.7" y="106.2">IO18</text>
<text x="153.7" y="103.7">IO19</text>
<text x="163" y="107.7">29</text>
<text x="163" y="105.1">30</text>
<text x="163" y="102.6">31</text>
<text x="262.5" y="103.4">X14-2</text>
<text x="262.5" y="106">X14-3</text>
<text x="125.5" y="112.7">12</text>
<text x="125.6" y="110.2">11</text>
<text x="132.5" y="108.8">IO26</text>
<text x="132.5" y="111.3">IO27</text>
<text x="132.5" y="113.9">IO14</text>
<text x="153.7" y="113.9">IO16</text>
<text x="153.7" y="111.3">IO17</text>
<text x="154.9" y="108.8">IO5</text>
<text x="163" y="112.7">27</text>
<text x="163" y="110.2">28</text>
<text x="262.5" y="108.5">X14-4</text>
<text x="125.5" y="115.3">13</text>
<text x="125.5" y="117.8">14</text>
<text x="132.5" y="116.4">IO12</text>
<text x="132.5" y="118.9">GND1</text>
<text x="154.9" y="118.9">IO0</text>
<text x="154.9" y="116.4">IO4</text>
<text x="163" y="117.8">25</text>
<text x="163" y="115.3">26</text>
<text x="262.5" y="116.1">X19-1</text>
<text x="262.5" y="118.7">X19-2</text>
<text x="125.5" y="120.4">15</text>
<text x="125.5" y="122.9">16</text>
<text x="125.5" y="125.4">17</text>
<text x="132.5" y="121.5">IO13</text>
<text x="132.5" y="124">SD2</text>
<text x="153.7" y="124">IO15</text>
<text x="154.9" y="121.5">IO2</text>
<text x="163" y="125.4">22</text>
<text x="163" y="122.9">23</text>
<text x="163" y="120.4">24</text>
<text x="262.5" y="121.2">X19-3</text>
<text x="262.5" y="123.8">X19-4</text>
<text x="125.5" y="128">18</text>
<text x="125.5" y="130.5">19</text>
<text x="132.5" y="126.6">SD3</text>
<text x="132.5" y="129.1">CMD</text>
<text x="132.5" y="131.6">EXT_5V</text>
<text x="154.2" y="131.6">CLK</text>
<text x="154.2" y="129.1">SD0</text>
<text x="154.2" y="126.6">SD1</text>
<text x="163" y="130.5">20</text>
<text x="163" y="128">21</text>
<text x="219.6" y="136.5">X4-1</text>
<text x="53" y="138.1">1</text>
<text x="53" y="140.7">2</text>
<text x="53" y="143.2">3</text>
<text x="69" y="143.2">17</text>
<text x="69" y="140.7">18</text>
<text x="69" y="138.1">19</text>
<text x="219.6" y="139">X4-2</text>
<text x="219.6" y="141.5">X4-3</text>
<text x="53" y="145.7">4</text>
<text x="53" y="148.3">5</text>
<text x="69" y="148.3">15</text>
<text x="69" y="145.7">16</text>
<text x="219.6" y="144.1">X4-4</text>
<text x="219.6" y="146.6">X4-5</text>
<text x="53" y="150.8">6</text>
<text x="53" y="153.4">7</text>
<text x="53" y="155.9">8</text>
<text x="69" y="155.9">12</text>
<text x="69" y="153.4">13</text>
<text x="69" y="150.8">14</text>
<text x="219.6" y="154.2">X5-1</text>
<text x="51.8" y="161">10</text>
<text x="53" y="158.4">9</text>
<text x="69" y="161">10</text>
<text x="69" y="158.4">11</text>
<text x="219.6" y="156.8">X5-2</text>
<text x="219.6" y="159.3">X5-3</text>
<text x="219.6" y="161.8">X5-4</text>
<text x="51.8" y="166.1">12</text>
<text x="52" y="163.5">11</text>
<text x="69" y="166.1">8</text>
<text x="69" y="163.5">9</text>
<text x="219.6" y="164.4">X5-5</text>
<text x="51.8" y="168.6">13</text>
<text x="51.8" y="171.1">14</text>
<text x="51.8" y="173.7">15</text>
<text x="69" y="173.7">5</text>
<text x="69" y="171.1">6</text>
<text x="69" y="168.6">7</text>
<text x="51.8" y="176.2">16</text>
<text x="51.8" y="178.8">17</text>
<text x="69" y="178.8">3</text>
<text x="69" y="176.2">4</text>
<text x="51.8" y="181.3">18</text>
<text x="51.8" y="183.8">19</text>
<text x="69" y="183.8">1</text>
<text x="69" y="181.3">2</text>
</g>
</svg>
